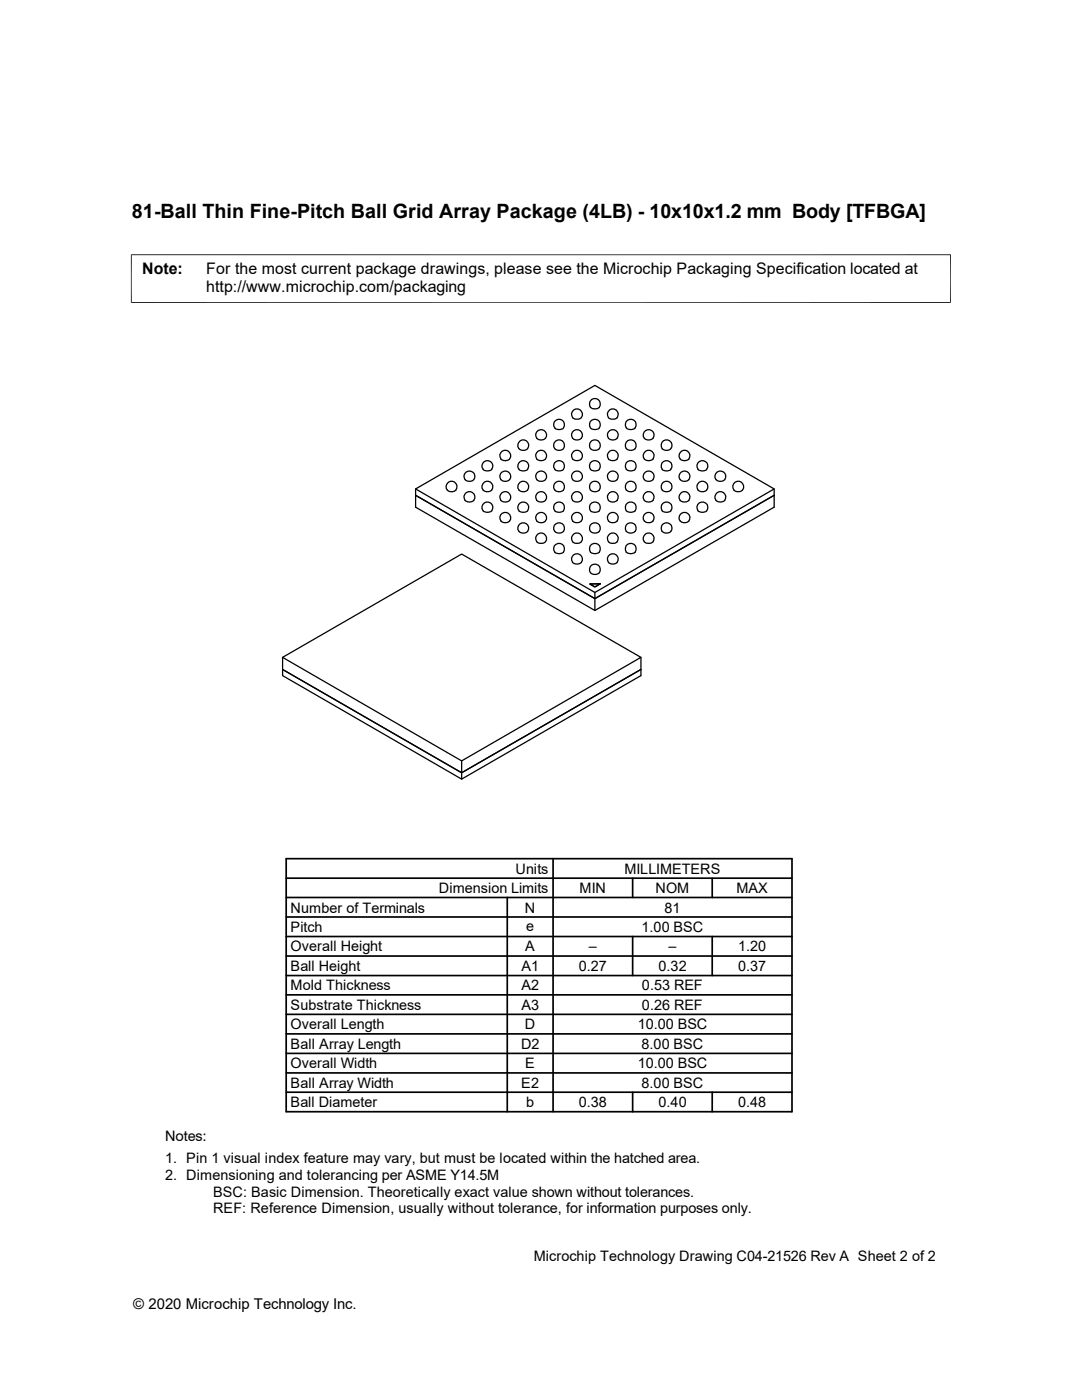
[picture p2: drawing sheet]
<svg xmlns="http://www.w3.org/2000/svg" width="216mm" height="279mm" viewBox="0 0 216 279" stroke-linecap="round" stroke-linejoin="round" font-family="sans-serif">
<g fill="none" stroke="#000" stroke-width=".25">
<path d="M118.1 79.7a1.07 1.07 0 0 1 1.6 .6 1.07 1.07 0 0 1-1.1 1.3 1.07 1.07 0 0 1-.8-1.5zM82.9 97.6l35.8-20.7 35.8 20.7-35.8 20.6zM82.9 97.6v3.6l35.8 20.6 35.8-20.6v-3.6M82.9 98.8l35.8 20.7 35.8-20.7M89.5 96.2a1.06 1.06 0 0 1 1.7 .6 1.06 1.06 0 0 1-1.2 1.3 1.06 1.06 0 0 1-.8-1.5zM92.8 94.5a1.08 1.08 0 0 1 1.6-.2 1.08 1.08 0 0 1-.2 1.7 1.08 1.08 0 0 1-1.6-.7v-.4zM93 98.3a1.06 1.06 0 0 1 1.7 .6 1.06 1.06 0 0 1-1.1 1.3 1.06 1.06 0 0 1-.8-1.6zM96.4 92.4a1.05 1.05 0 0 1 1.7 0 1.05 1.05 0 0 1-.7 1.6 1.05 1.05 0 0 1-1.2-1.2zM96.6 96.2a1.06 1.06 0 0 1 1.7 .6 1.06 1.06 0 0 1-1.2 1.3 1.06 1.06 0 0 1-.7-1.5zM99.9 94.5a1.05 1.05 0 0 1 1.8 0 1.05 1.05 0 0 1-.7 1.6 1.05 1.05 0 0 1-1.3-1.2zM100.2 98.3a1.06 1.06 0 0 1 1.7 .6 1.06 1.06 0 0 1-1.2 1.3 1.06 1.06 0 0 1-.8-1.6zM100.2 90a1.06 1.06 0 0 1 1.7 .6 1.06 1.06 0 0 1-1.2 1.4 1.06 1.06 0 0 1-.8-1.6z"/>
<path d="M103.5 92.4a1.05 1.05 0 0 1 1.7 0 1.05 1.05 0 0 1-.6 1.6 1.05 1.05 0 0 1-1.3-1.2zM103.8 88a1.06 1.06 0 0 1 1.7 .6 1.06 1.06 0 0 1-1.2 1.3 1.06 1.06 0 0 1-.8-1.6zM103.8 96.2a1.06 1.06 0 0 1 1.7 .6 1.06 1.06 0 0 1-1.2 1.3 1.06 1.06 0 0 1-.8-1.5zM107.1 94.5a1.05 1.05 0 0 1 1.7 0 1.05 1.05 0 0 1-.6 1.6 1.05 1.05 0 0 1-1.3-1.2zM107.1 86.2a1.05 1.05 0 0 1 1.7 0 1.05 1.05 0 0 1-.6 1.7 1.05 1.05 0 0 1-1.3-1.2zM107.4 98.3a1.06 1.06 0 0 1 1.6 .6 1.06 1.06 0 0 1-1.1 1.3 1.06 1.06 0 0 1-.8-1.6zM107.4 90a1.06 1.06 0 0 1 1.6 .6 1.06 1.06 0 0 1-1.1 1.4 1.06 1.06 0 0 1-.8-1.6zM110.6 84.2a1.08 1.08 0 0 1 1.8-.2 1.08 1.08 0 0 1-.5 1.7 1.08 1.08 0 0 1-1.4-1.1zM110.6 92.4a1.08 1.08 0 0 1 1.8-.2 1.08 1.08 0 0 1-.5 1.8 1.08 1.08 0 0 1-1.4-1.2zM111 88a1.05 1.05 0 0 1 1.5 .7 1.05 1.05 0 0 1-1.2 1.2 1.05 1.05 0 0 1-.7-1.6zM111 96.2a1.05 1.05 0 0 1 1.5 .7 1.05 1.05 0 0 1-1.2 1.3 1.05 1.05 0 0 1-.7-1.6zM114.2 94.5a1.05 1.05 0 0 1 1.8 0 1.05 1.05 0 0 1-.7 1.6 1.05 1.05 0 0 1-1.3-1.2z"/>
<path d="M114.2 86.2a1.05 1.05 0 0 1 1.8 0 1.05 1.05 0 0 1-.7 1.7 1.05 1.05 0 0 1-1.3-1.2zM114.5 98.3a1.06 1.06 0 0 1 1.7 .6 1.06 1.06 0 0 1-1.2 1.3 1.06 1.06 0 0 1-.8-1.6zM114.5 90a1.06 1.06 0 0 1 1.7 .6 1.06 1.06 0 0 1-1.2 1.4 1.06 1.06 0 0 1-.8-1.6zM114.5 81.8a1.06 1.06 0 0 1 1.7 .6 1.06 1.06 0 0 1-1.2 1.3 1.06 1.06 0 0 1-.8-1.6zM117.8 84.2a1.06 1.06 0 0 1 1.8-.1 1.06 1.06 0 0 1-.7 1.6 1.01 1.01 0 0 1-1.1-.4 1.01 1.01 0 0 1 0-1.1zM117.8 92.4a1.06 1.06 0 0 1 1.8-.1 1.06 1.06 0 0 1-.7 1.7 1.01 1.01 0 0 1-1.1-.4 1.01 1.01 0 0 1 0-1.2zM118.1 88a1.07 1.07 0 0 1 1.6 .6 1.07 1.07 0 0 1-1.1 1.3 1.07 1.07 0 0 1-.8-1.6zM118.1 96.2a1.07 1.07 0 0 1 1.6 .6 1.07 1.07 0 0 1-1.1 1.3 1.07 1.07 0 0 1-.8-1.5zM121.4 94.5a1.05 1.05 0 0 1 1.7 0 1.05 1.05 0 0 1-.6 1.6 1.05 1.05 0 0 1-1.3-1.2zM121.4 86.2a1.05 1.05 0 0 1 1.7 0 1.05 1.05 0 0 1-.6 1.7 1.05 1.05 0 0 1-1.3-1.2zM121.7 98.3a1.06 1.06 0 0 1 1.6 .6 1.06 1.06 0 0 1-1.1 1.3 1.06 1.06 0 0 1-.8-1.6zM121.7 90a1.06 1.06 0 0 1 1.6 .6 1.06 1.06 0 0 1-1.1 1.4 1.06 1.06 0 0 1-.8-1.6z"/>
<path d="M121.7 81.8a1.06 1.06 0 0 1 1.6 .6 1.06 1.06 0 0 1-1.1 1.3 1.06 1.06 0 0 1-.8-1.6zM124.9 84.2a1.06 1.06 0 0 1 1.8-.1 1.06 1.06 0 0 1-.7 1.6 1.01 1.01 0 0 1-1.1-.4 1.01 1.01 0 0 1 0-1.1zM124.9 92.4a1.06 1.06 0 0 1 1.8-.1 1.06 1.06 0 0 1-.7 1.7 1.01 1.01 0 0 1-1.1-.4 1.01 1.01 0 0 1 0-1.2zM125.2 88a1.06 1.06 0 0 1 1.7 .6 1.06 1.06 0 0 1-1.2 1.3 1.06 1.06 0 0 1-.8-1.6zM125.2 96.2a1.06 1.06 0 0 1 1.7 .6 1.06 1.06 0 0 1-1.2 1.3 1.06 1.06 0 0 1-.8-1.5zM128.5 94.5a1.05 1.05 0 0 1 1.8 0 1.05 1.05 0 0 1-.7 1.6 1.05 1.05 0 0 1-1.2-1.2zM128.5 86.2a1.05 1.05 0 0 1 1.8 0 1.05 1.05 0 0 1-.7 1.7 1.05 1.05 0 0 1-1.2-1.2zM128.8 98.3a1.06 1.06 0 0 1 1.7 .6 1.06 1.06 0 0 1-1.2 1.3 1.06 1.06 0 0 1-.8-1.6zM128.8 90a1.06 1.06 0 0 1 1.7 .6 1.06 1.06 0 0 1-1.2 1.4 1.06 1.06 0 0 1-.8-1.6zM132.1 92.4a1.06 1.06 0 0 1 1.8-.1 1.06 1.06 0 0 1-.7 1.7 1.01 1.01 0 0 1-1.1-.4 1.01 1.01 0 0 1 0-1.2zM132.4 88a1.06 1.06 0 0 1 1.6 .6 1.06 1.06 0 0 1-1.1 1.3 1.06 1.06 0 0 1-.8-1.6zM132.4 96.2a1.06 1.06 0 0 1 1.6 .6 1.06 1.06 0 0 1-1.1 1.3 1.06 1.06 0 0 1-.8-1.5z"/>
<path d="M135.7 94.5a1.05 1.05 0 0 1 1.7 0 1.05 1.05 0 0 1-.6 1.6 1.05 1.05 0 0 1-1.3-1.2zM136 98.3a1.06 1.06 0 0 1 1.6 .6 1.06 1.06 0 0 1-1.1 1.3 1.06 1.06 0 0 1-.8-1.6zM136 90a1.06 1.06 0 0 1 1.6 .6 1.06 1.06 0 0 1-1.1 1.4 1.06 1.06 0 0 1-.8-1.6zM139.2 92.4a1.06 1.06 0 0 1 1.8-.1 1.06 1.06 0 0 1-.7 1.7 1.01 1.01 0 0 1-1.1-.4 1.01 1.01 0 0 1 0-1.2zM139.5 96.2a1.06 1.06 0 0 1 1.7 .6 1.06 1.06 0 0 1-1.2 1.3 1.06 1.06 0 0 1-.8-1.5zM142.8 94.5a1.05 1.05 0 0 1 1.8 0 1.05 1.05 0 0 1-.7 1.6 1.05 1.05 0 0 1-1.2-1.2zM143.1 98.3a1.06 1.06 0 0 1 1.7 .6 1.06 1.06 0 0 1-1.2 1.3 1.06 1.06 0 0 1-.8-1.6zM146.7 96.2a1.06 1.06 0 0 1 1.6 .6 1.06 1.06 0 0 1-1.1 1.3 1.06 1.06 0 0 1-.8-1.5zM96.4 100.7a1.1 1.1 0 0 1 1.5-.4 1.1 1.1 0 0 1 .3 1.5 1.1 1.1 0 0 1-1.5 .4l-.1-.1a.96 .96 0 0 1-.2-1.4zM99.9 102.7a1.05 1.05 0 0 1 1.8 0 1.05 1.05 0 0 1-.7 1.7 1.05 1.05 0 0 1-1.3-1.2zM103.5 100.7a1.1 1.1 0 0 1 1.5-.4 1.1 1.1 0 0 1 .4 1.5 1.1 1.1 0 0 1-1.5 .4l-.1-.1a.96 .96 0 0 1-.3-1.4zM103.8 104.5a1.04 1.04 0 0 1 1.6 .7 1.04 1.04 0 0 1-1.2 1.2 1.04 1.04 0 0 1-.7-1.6z"/>
<path d="M107.1 102.7a1.05 1.05 0 0 1 1.7 0 1.05 1.05 0 0 1-.6 1.7 1.05 1.05 0 0 1-1.3-1.2zM107.4 106.6a1.06 1.06 0 0 1 1.6 .5 1.06 1.06 0 0 1-1.1 1.4 1.06 1.06 0 0 1-.8-1.6zM110.6 100.7a1.07 1.07 0 0 1 1.8-.2 1.07 1.07 0 0 1-.5 1.7h-.2a1.01 1.01 0 0 1-1.1-.4 1.01 1.01 0 0 1 0-1.1zM110.6 104.8a1.08 1.08 0 0 1 1.8-.2 1.08 1.08 0 0 1-.5 1.8 1.08 1.08 0 0 1-1.4-1.2zM110.6 108.9a1.07 1.07 0 0 1 1.8-.1 1.07 1.07 0 0 1-.5 1.6l-.2 .1a1.01 1.01 0 0 1-1.1-.4 1.01 1.01 0 0 1 0-1.2zM114.2 111a1.05 1.05 0 0 1 1.8 0 1.05 1.05 0 0 1-.7 1.6 1.05 1.05 0 0 1-1.3-1.2zM114.2 102.7a1.05 1.05 0 0 1 1.8 0 1.05 1.05 0 0 1-.7 1.7 1.05 1.05 0 0 1-1.3-1.2zM114.5 106.6a1.06 1.06 0 0 1 1.7 .5 1.06 1.06 0 0 1-1.2 1.4 1.06 1.06 0 0 1-.8-1.6zM117.7 116.5h2.1l-1.1 .6zM117.8 100.7a1.07 1.07 0 0 1 1.7-.2 1.07 1.07 0 0 1-.4 1.7h-.2a1.01 1.01 0 0 1-1.1-.4 1.01 1.01 0 0 1 0-1.1zM117.8 104.8a1.08 1.08 0 0 1 1.8-.2 1.08 1.08 0 0 1-.6 1.8 1.08 1.08 0 0 1-1.4-1.2zM117.8 108.9a1.07 1.07 0 0 1 1.7-.1 1.07 1.07 0 0 1-.4 1.6l-.2 .1a1.01 1.01 0 0 1-1.1-.4 1.01 1.01 0 0 1 0-1.2z"/>
<path d="M117.8 113.1a1.08 1.08 0 0 1 1.8-.2 1.08 1.08 0 0 1-.6 1.7 1.08 1.08 0 0 1-1.4-1.1zM118.7 118.2v3.6M121.4 111a1.05 1.05 0 0 1 1.7 0 1.05 1.05 0 0 1-.6 1.6 1.05 1.05 0 0 1-1.3-1.2zM121.4 102.7a1.05 1.05 0 0 1 1.7 0 1.05 1.05 0 0 1-.6 1.7 1.05 1.05 0 0 1-1.3-1.2zM121.7 106.6a1.06 1.06 0 0 1 1.6 .5 1.06 1.06 0 0 1-1.1 1.4 1.06 1.06 0 0 1-.8-1.6zM124.9 100.7a1.07 1.07 0 0 1 1.7-.2 1.07 1.07 0 0 1-.2 1.7 1.17 1.17 0 0 1-1.6-.7zM124.9 104.8a1.08 1.08 0 0 1 1.8-.2 1.08 1.08 0 0 1-.5 1.8 1.08 1.08 0 0 1-1.4-1.2zM124.9 108.9a1.07 1.07 0 0 1 1.7-.2 1.07 1.07 0 0 1-.2 1.7 1.17 1.17 0 0 1-1.6-.6zM128.5 102.7a1.05 1.05 0 0 1 1.8 0 1.05 1.05 0 0 1-.7 1.7 1.05 1.05 0 0 1-1.2-1.2zM128.8 106.6a1.08 1.08 0 0 1 1.5 .2 1.08 1.08 0 0 1-.2 1.5 1.08 1.08 0 0 1-1.5-.2 1.09 1.09 0 0 1 .2-1.5zM132.1 100.7a1.06 1.06 0 0 1 1.8-.1 1.06 1.06 0 0 1-.7 1.6 1.01 1.01 0 0 1-1.1-.4 1.01 1.01 0 0 1 0-1.1zM132.1 104.8a1.08 1.08 0 0 1 1.8-.2 1.08 1.08 0 0 1-.5 1.8 1.08 1.08 0 0 1-1.4-1.2z"/>
<path d="M135.7 102.7a1.05 1.05 0 0 1 1.7 0 1.05 1.05 0 0 1-.6 1.7 1.05 1.05 0 0 1-1.3-1.2zM139.2 100.7a1.06 1.06 0 0 1 1.8-.1 1.06 1.06 0 0 1-.7 1.6 1.01 1.01 0 0 1-1.1-.4 1.01 1.01 0 0 1 0-1.1zM56.4 131.2l35.7-20.6 35.8 20.6-35.8 20.6zM56.4 131.2v2.4l35.7 20.6 35.8-20.6-35.8 20.6-35.7-20.6v1.2l35.7 20.7 35.8-20.7v-3.6M92.1 151.8v3.7"/>
</g>
<path d="M26.1 50.8h163.6M26.2 50.8v9.7M189.7 50.8v9.7M26.1 60.4h163.6" fill="none" stroke="#000" stroke-width=".2"/>
<g fill="none" stroke="#000" stroke-width=".34">
<path d="M57.1 171.4h100.9v50.5h-100.9zM57.1 179.1h100.9M57.1 175.3h100.9M101.2 179.1v42.8M110.4 171.4v50.5M126.2 175.3v3.8M142.1 175.3v3.8M57.1 190.8h100.9M57.1 186.9h100.9M57.1 183h100.9M57.1 194.7h100.9M57.1 198.5h100.9"/>
<path d="M126.2 186.9v7.8M142.1 186.9v7.8M57.1 206.3h100.9M57.1 202.4h100.9M57.1 214.1h100.9M57.1 210.2h100.9M57.1 218h100.9M126.2 218v3.9M142.1 218v3.9"/>
</g>
<text font-size="3.9" x="26.3" y="43.5">81-Ball Thin Fine-Pitch Ball Grid Array Package (4LB) - 10x10x1.2 mm Body [TFBGA]</text>
<g font-size="3.2">
<text x="28.4" y="54.6">Note:</text>
<text x="41.1" y="54.6">For the most current package drawings, please see the Microchip Packaging Specification located at</text>
<text x="41.1" y="58.3">http://www.microchip.com/packaging</text>
</g>
<text font-size="3" x="26.6" y="261.3">© 2020 Microchip Technology Inc.</text>
<g font-size="2.9">
<text x="87.5" y="178.2">Dimension Limits</text>
<text x="102.9" y="174.3">Units</text>
<text x="115.7" y="178.2">MIN</text>
<text x="124.6" y="174.3">MILLIMETERS</text>
<text x="130.8" y="178.2">NOM</text>
<text x="146.9" y="178.2">MAX</text>
<text x="58" y="182.1">Number of Terminals</text>
<text x="58" y="186">Pitch</text>
<text x="104.7" y="182.1">N</text>
<text x="105" y="185.7">e</text>
<text x="128" y="186">1.00 BSC</text>
<text x="132.6" y="182.1">81</text>
<text x="58" y="189.9">Overall Height</text>
<text x="104.8" y="189.9">A</text>
<text x="117.5" y="189.9">–</text>
<text x="133.4" y="189.9">–</text>
<text x="147.3" y="189.9">1.20</text>
<text x="58" y="193.8">Ball Height</text>
<text x="58" y="197.7">Mold Thickness</text>
<text x="104.1" y="193.8">A1</text>
<text x="104.1" y="197.7">A2</text>
<text x="115.5" y="193.8">0.27</text>
<text x="128.1" y="197.7">0.53 REF</text>
<text x="131.4" y="193.8">0.32</text>
<text x="147.3" y="193.8">0.37</text>
<text x="58" y="201.5">Substrate Thickness</text>
<text x="104.1" y="201.5">A3</text>
<text x="128.1" y="201.5">0.26 REF</text>
<text x="58" y="205.4">Overall Length</text>
<text x="58" y="209.3">Ball Array Length</text>
<text x="104" y="209.3">D2</text>
<text x="104.7" y="205.4">D</text>
<text x="127.3" y="205.4">10.00 BSC</text>
<text x="128" y="209.3">8.00 BSC</text>
<text x="58" y="213.2">Overall Width</text>
<text x="104.8" y="213.2">E</text>
<text x="127.3" y="213.2">10.00 BSC</text>
<text x="58" y="221">Ball Diameter</text>
<text x="58" y="217.1">Ball Array Width</text>
<text x="104" y="217.1">E2</text>
<text x="105" y="220.9">b</text>
<text x="115.5" y="221">0.38</text>
<text x="128" y="217.1">8.00 BSC</text>
<text x="131.4" y="221">0.40</text>
<text x="147.3" y="221">0.48</text>
<text x="32.9" y="227.6">Notes:</text>
<text x="32.9" y="232.2">1. Pin 1 visual index feature may vary, but must be located within the hatched area.</text>
<text x="32.9" y="235.5">2. Dimensioning and tolerancing per ASME Y14.5M</text>
<text x="42.5" y="238.8">BSC: Basic Dimension. Theoretically exact value shown without tolerances.</text>
<text x="42.5" y="242.1">REF: Reference Dimension, usually without tolerance, for information purposes only.</text>
<text x="106.5" y="251.6">Microchip Technology Drawing C04-21526 Rev A Sheet 2 of 2</text>
</g>
</svg>
